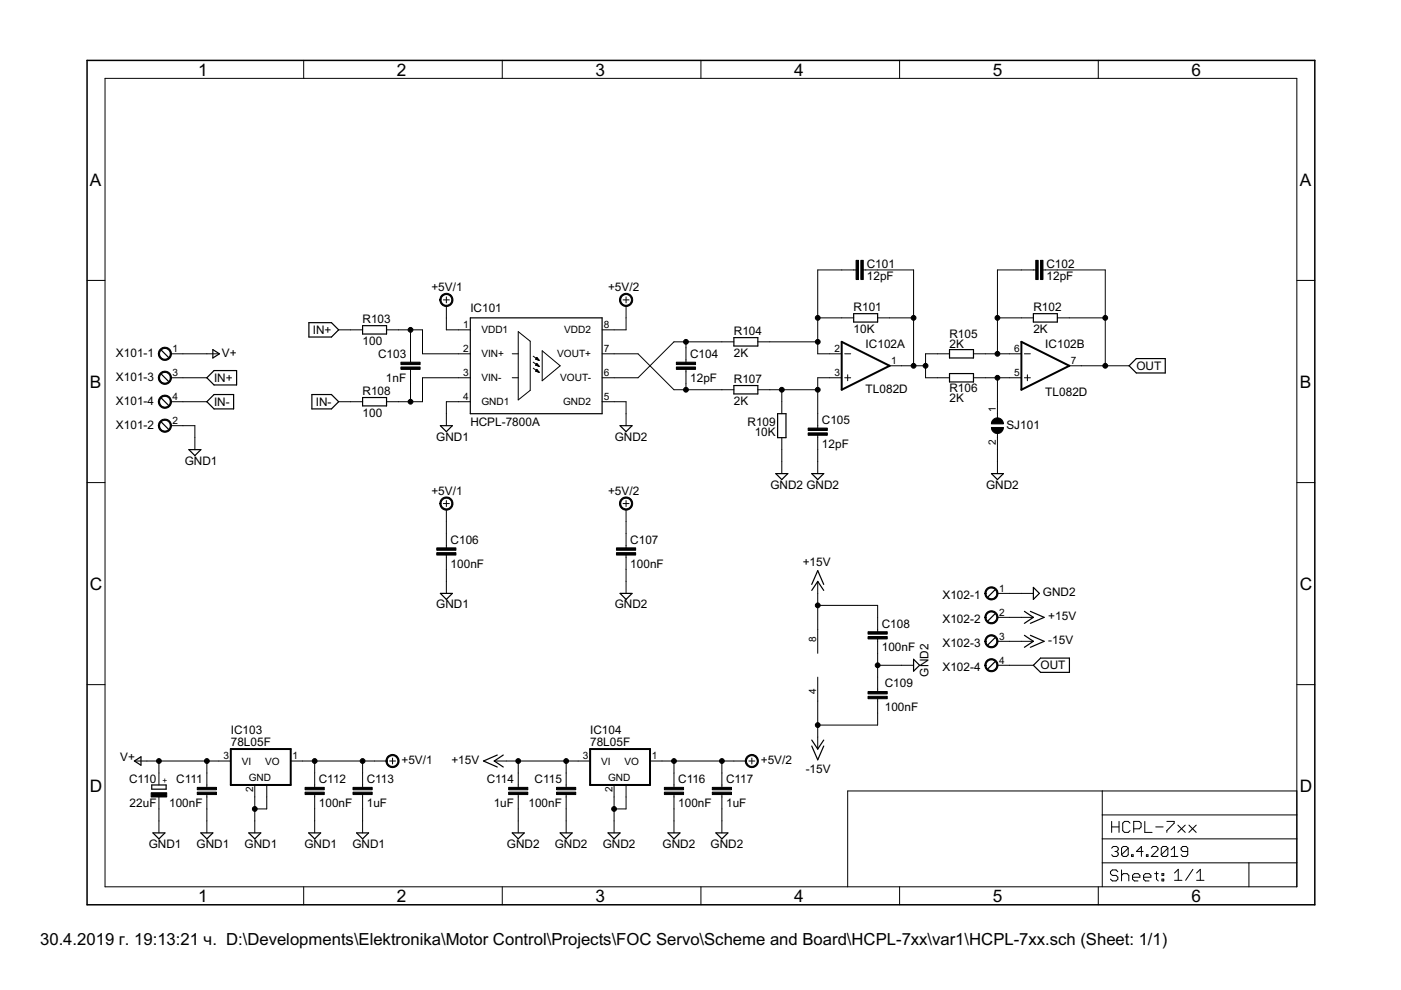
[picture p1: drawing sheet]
<svg xmlns="http://www.w3.org/2000/svg" width="297mm" height="210mm" viewBox="0 0 297 210" stroke-linecap="round" stroke-linejoin="round" font-family="sans-serif">
<g fill="#000" stroke="#000" stroke-width=".25">
<path d="M34.2 74.3l1.5 1.5zM34.2 79.3l1.5 1.6zM45.1 75.9l1.4-.9zM45.1 74.1v1.8zM45.4 78.6h4.8zM45.1 74.1l1.4 .9zM50.2 78.6v3zM65.5 68.4v3.1zM65.5 71.5h4.8zM65.5 68.4h4.8zM71.8 69.9l-1.5 1.6zM70.3 68.4l1.5 1.5z"/>
<path d="M76.9 70.8h5.1zM76.9 69v1.8zM76.9 69h5.1zM82 69v1.8zM99.7 67.4h28zM127.7 67.4v20.3zM155.6 73.4h5.1zM155.6 71.6v1.8zM155.6 71.6h5.1zM160.7 71.6v1.8zM181 68.3h5.1zM181 66.5v1.8z"/>
<path d="M181 66.5h5.1zM186.1 66.5v1.8zM201.3 75.9h5.1zM201.3 74.1v1.8zM201.3 74.1h5.1zM206.4 74.1v1.8zM201.3 79.2h5.1zM219.1 68.3h5.1zM219.1 66.5v1.8zM219.1 66.5h5.1zM224.2 66.5v1.8zM239.4 77.6l1.5-1.6z"/>
<path d="M239.4 77.6l1.5 1.5zM240.9 76h6.2zM240.9 79.1h6.2zM247.1 76v3.1zM34.2 89.5l1.5 1.5zM34.2 84.4l1.5 1.5zM40 95.3h2.6zM40 95.3l1.3 1.3zM42.6 95.3l-1.3 1.3zM43.9 80.1l1.5-1.5zM43.9 80.1l1.5 1.5zM43.9 85.2l1.5-1.5z"/>
<path d="M43.9 85.2l1.5 1.5zM45.4 81.6h4.8zM45.4 83.7h4.1zM45.4 86.7h4.1zM49.5 83.7v3zM66.1 83.7v3zM66.1 86.7h4.2zM66.1 83.7h4.2zM71.8 85.2l-1.5 1.5zM70.3 83.7l1.5 1.5zM76.9 86.1h5.1zM76.9 84.3v1.8z"/>
<path d="M76.9 84.3h5.1zM82 84.3v1.8zM93.4 90.3h2.5zM93.4 90.3l1.2 1.2zM95.9 90.3l-1.3 1.2zM99.7 67.4v20.3zM99.7 87.7h28zM131.5 90.3h2.5zM131.5 90.3l1.2 1.2zM134 90.3l-1.3 1.2zM155.6 83.5h5.1zM155.6 81.7v1.8z"/>
<path d="M155.6 81.7h5.1zM160.7 81.7v1.8zM164.9 87.7v5.1zM166.6 87.7v5.1zM164.9 87.7h1.7zM164.9 92.8h1.7zM201.3 81h5.1zM201.3 79.2v1.8zM206.4 79.2v1.8zM164.5 100.4h2.5zM164.5 100.4l1.3 1.3zM167 100.4l-1.2 1.3z"/>
<path d="M172.1 100.4h2.5zM172.1 100.4l1.3 1.3zM174.6 100.4l-1.2 1.3zM210.2 100.4h2.5zM210.2 100.4l1.3 1.3zM212.7 100.4l-1.2 1.3zM93.4 125.8h2.5zM93.4 125.8l1.2 1.3zM95.9 125.8l-1.3 1.3zM131.5 125.8h2.5zM131.5 125.8l1.2 1.3zM134 125.8l-1.3 1.3z"/>
<path d="M173.4 123.3l-1.3 1.9zM173.4 121l-1.3 2.9zM173.4 123.3l1.2 1.9zM173.4 121l1.2 2.9zM193.7 139.8l1.3 1.3zM209.4 126.6l1.6-1.5zM209.4 131.7l1.6-1.6zM209.4 136.7l1.6-1.5zM217.2 132.2l1.9-1.3zM217.2 137.2l1.9-1.2zM218.5 132.2l2.9-1.3zM218.5 137.2l2.9-1.2z"/>
<path d="M217.2 129.6l1.9 1.3zM217.2 134.7l1.9 1.3zM219.1 124.5v2.6zM219.1 124.5l1.3 1.3zM220.4 125.8l-1.3 1.3zM220.6 139.5h6.1zM218.5 129.6l2.9 1.3zM218.5 134.7l2.9 1.3zM226.7 139.5v3.1zM172.1 156.9l1.3 1.9zM172.1 158.2l1.3 2.9zM174.6 156.9l-1.2 1.9z"/>
<path d="M193.7 139.8v2.5zM193.7 142.3l1.3-1.2zM209.4 141.8l1.6-1.5zM219.1 141.1l1.5-1.6zM219.1 141.1l1.5 1.5zM220.6 142.6h6.1zM28.5 161.4l1.4 .8zM28.5 161.4l1.4-.9zM29.9 160.5v1.7zM32.2 166.4v.9zM32.4 176.6h2.6zM32.4 176.6l1.3 1.3z"/>
<path d="M35 176.6l-1.3 1.3zM32.2 167.3h3zM35.2 166.4v.9zM32.2 166.4h3zM42.6 176.6h2.5zM42.6 176.6l1.3 1.3zM45.1 176.6l-1.2 1.3zM52.7 176.6h2.6zM52.7 176.6l1.3 1.3zM55.3 176.6l-1.3 1.3zM65.4 176.6h2.6zM65.4 176.6l1.3 1.3z"/>
<path d="M68 176.6l-1.3 1.3zM75.6 176.6h2.5zM75.6 176.6l1.3 1.3zM78.1 176.6l-1.2 1.3zM102.5 161.4l2.9 1.2zM104.8 161.4l1.9 1.2zM102.5 161.4l2.9-1.3zM104.8 161.4l1.9-1.3zM108.6 176.6h2.5zM108.6 176.6l1.3 1.3zM111.1 176.6l-1.2 1.3zM118.8 176.6h2.5z"/>
<path d="M118.8 176.6l1.2 1.3zM121.3 176.6l-1.3 1.3zM128.9 176.6h2.6zM128.9 176.6l1.3 1.3zM131.5 176.6l-1.3 1.3zM141.6 176.6h2.6zM141.6 176.6l1.3 1.3zM144.2 176.6l-1.3 1.3zM151.8 176.6h2.5zM151.8 176.6l1.3 1.3zM154.3 176.6l-1.2 1.3zM174.6 158.2l-1.2 2.9z"/>
</g>
<g fill="#000" stroke="#000" stroke-width=".21">
<path d="M22.3 16.6v171.4zM64.4 12.8v3.8zM106.5 12.8v3.8zM148.6 12.8v3.8zM190.7 12.8v3.8zM232.9 12.8v3.8zM22.3 16.6h252.7zM18.5 59.5h3.8zM173.4 57.2h5.1zM178.5 57.2h2.5zM181 57.2h.5zM183 57.2h.5z"/>
<path d="M183.5 57.2h2.6zM186.1 57.2h7.6zM193.7 57.2v10.2zM211.5 57.2v10.2zM216.6 57.2h2.5zM211.5 57.2h5.1zM219.1 57.2h.5zM221.1 57.2h.5zM221.6 57.2h2.6zM224.2 57.2h10.1zM234.3 57.2v10.2zM275 59.5h3.8z"/>
<path d="M36.2 75h2.6zM43.9 75h2.5zM38.8 75h5.1zM71.8 69.9h2.5zM74.3 69.9h2.6zM82 69.9h2.5zM84.5 69.9h2.5zM87 73.7v2.6zM87 76.3v.5zM87 78.3v.5zM87 69.9v3.8zM89.6 69.9v5.1z"/>
<path d="M87 69.9h2.6zM94 63.6h1.3zM94.6 64.9v2.5zM94.6 62.9v1.3zM94.6 67.4v2.5zM97.2 69.9h2.5zM97.2 75h2.5zM94.6 69.9h2.6zM89.6 75h7.6zM108.6 75h1.3zM109.9 70.3v14.5zM109.9 70.3l2.5 2z"/>
<path d="M113.1 75.5l1.2 .9zM113.1 76.8l1.2 .9zM113.1 78.1l1.2 .9zM113.6 76.2l.7 .2zM113.6 77.4l.7 .3zM113.6 78.7l.7 .3zM113.6 77.4h.5zM113.6 76.1h.5zM113.6 78.6h.4zM113.7 77.3h.3zM113.7 78.7h.5zM113.7 76.2h.5z"/>
<path d="M113.7 76h.3zM113.7 78.5h.3zM113.7 77.2h.2zM113.8 75.8l-.2 .4zM113.8 77l-.2 .4zM113.8 78.3l-.2 .4zM113.9 77.5h.3zM114 78.8h.3zM114 76.3h.3zM113.8 75.8l.5 .6zM113.8 77l.5 .7zM113.8 78.3l.5 .7z"/>
<path d="M115 74.4l3.8 3.2zM115 80.7l3.8-3.1zM127.7 75h2.5zM127.7 69.9h2.5zM130.2 75h5.1zM130.2 69.9h2.5zM132.1 63.6h1.3zM132.7 64.9v2.5zM132.7 62.9v1.3zM132.7 67.4v2.5zM135.3 75l7.6 7.6zM142.9 72.5l-7.6 7.6z"/>
<path d="M145.4 73.7v2.6zM145.4 76.3v.5zM145.4 78.3v.5zM142.9 72.5h2.5zM145.4 72.5v1.2zM153.1 72.5h2.5zM145.4 72.5h7.7zM160.7 72.5h2.5zM163.2 72.5h10.2zM173.4 72.5v2.5zM173.4 75h2.5zM173.4 67.4v5.1z"/>
<path d="M173.4 57.2v10.2zM175.9 75h2.6zM178.5 67.4h2.5zM173.4 67.4h5.1zM179.1 75h1.3zM186.1 67.4h2.5zM188.6 67.4h5.1zM188.6 77.6h2.6zM193.7 67.4v10.2zM191.2 77.6h2.5zM193.7 77.6h2.5zM196.2 75v2.6z"/>
<path d="M196.2 77.6v2.5zM198.8 75h2.5zM196.2 75h2.6zM206.4 75h2.5zM208.9 75h2.6zM211.5 75h2.5zM211.5 67.4v7.6zM214 75h2.6zM216.6 67.4h2.5zM211.5 67.4h5.1zM217.2 75h1.3zM224.2 67.4h2.5z"/>
<path d="M226.7 67.4h7.6zM226.7 77.6h2.6zM229.3 77.6h5zM234.3 67.4v10.2zM234.3 77.6h5.1zM36.2 90.3h2.6zM36.2 80.1h2.6zM36.2 85.2h2.6zM38.8 85.2h5.1zM41.3 92.8v2.5zM41.3 90.3v2.5zM38.8 90.3h2.5z"/>
<path d="M38.8 80.1h5.1zM71.8 85.2h2.5zM74.3 85.2h2.6zM82 85.2h2.5zM84.5 85.2h2.5zM87 78.8v2.6zM87 81.4v3.8zM89.6 80.1v5.1zM87 85.2h2.6zM94.6 87.7v2.6zM94.6 85.2v2.5zM97.2 85.2h2.5z"/>
<path d="M97.2 80.1h2.5zM94.6 85.2h2.6zM89.6 80.1h7.6zM108.6 80.1h1.3zM109.9 84.8l2.5-2zM112.4 72.3v10.5zM115 74.4v6.3zM127.7 80.1h2.5zM127.7 85.2h2.5zM130.2 85.2h2.5zM132.7 87.7v2.6zM132.7 85.2v2.5z"/>
<path d="M130.2 80.1h5.1zM142.9 82.6h2.5zM145.4 78.8v2.6zM145.4 82.6h7.7zM145.4 81.4v1.2zM153.1 82.6h2.5zM160.7 82.6h2.5zM163.2 82.6h2.6zM165.8 85.2v2.5zM165.8 92.8v2.5zM165.8 97.9v2.5zM165.8 82.6h7.6z"/>
<path d="M165.8 82.6v2.6zM165.8 95.3v2.6zM173.4 92.8v2.5zM173.4 87.7v2.6zM173.4 92.3v.5zM173.4 90.3v.5zM173.4 97.9v2.5zM173.4 80.1v2.5zM173.4 80.1h2.5zM173.4 82.6v5.1zM173.4 95.3v2.6zM175.9 80.1h2.6z"/>
<path d="M179.1 80.1h1.3zM179.7 79.5v1.2zM196.2 80.1h2.6zM198.8 80.1h2.5zM206.4 80.1h2.5zM208.9 80.1h2.6zM211.5 97.9v2.5zM211.5 92.8v2.5zM211.5 85.2v2.5zM211.5 91.9v.9zM211.5 87.7v.9zM211.5 95.3v2.6z"/>
<path d="M211.5 80.1h2.5zM211.5 80.1v5.1zM214 80.1h2.6zM217.2 80.1h1.3zM217.8 79.5v1.2zM18.5 102.3h3.8zM94 106.8h1.3zM94.6 113.1v2.6zM94.6 115.7v.5zM94.6 117.7v.5zM94.6 108v2.6zM94.6 106.1v1.3z"/>
<path d="M94.6 110.6v2.5zM132.1 106.8h1.3zM132.7 113.1v2.6zM132.7 115.7v.5zM132.7 117.7v.5zM132.7 108v2.6zM132.7 106.1v1.3zM132.7 110.6v2.5zM275 102.3h3.8zM94.6 118.2v2.5zM94.6 123.3v2.5zM94.6 120.7v2.6z"/>
<path d="M132.7 118.2v2.5zM132.7 123.3v2.5zM132.7 120.7v2.6zM173.4 133.4v5.1zM173.4 123.3v2.5zM173.4 125.8v2.6zM173.4 128.4v5zM186.1 130.9v2.5zM186.1 136v2.5zM186.1 133.4v.5zM186.1 135.5v.5zM186.1 128.4v2.5z"/>
<path d="M173.4 128.4h12.7zM186.1 138.5v2.6zM211.5 125.8h2.5zM211.5 130.9h2.5zM211.5 136h2.5zM216.6 130.9h2.5zM216.6 136h2.5zM216.6 125.8h2.5zM214 130.9h2.6zM214 136h2.6zM214 125.8h2.6zM18.5 145.2h3.8z"/>
<path d="M173.4 143.6v5.1zM173.4 156.3v2.5zM173.4 148.7v5zM173.4 153.7v2.6zM186.1 143.6v2.5zM186.1 148.7v2.5zM186.1 146.1v.5zM186.1 148.1v.6zM186.1 151.2v2.5zM173.4 153.7h12.7zM186.1 141.1v2.5zM186.1 141.1h5.1z"/>
<path d="M191.2 141.1h2.5zM211.5 141.1h2.5zM214 141.1h5.1zM275 145.2h3.8zM28.6 161.4h2.6zM31.2 161.4h2.5zM33.7 169v2.5zM33.7 163.9v2.5zM33.7 174.1v2.5zM33.7 161.4h10.2zM33.7 161.4v2.5zM33.7 171.5v2.6z"/>
<path d="M43.9 163.9v2.5zM43.9 169v2.5zM43.9 166.4v.5zM43.9 168.5v.5zM43.9 174.1v2.5zM43.9 161.4v2.5zM43.9 171.5v2.6zM46.4 161.4h2.5zM43.9 161.4h2.5zM54 166.4v2.6zM54 174.1v2.5zM54 169v2.5z"/>
<path d="M54 171.5h2.6zM54 171.5v2.6zM56.6 166.4v2.6zM56.6 169v2.5zM61.6 161.4h2.6zM64.2 161.4h2.5zM66.7 163.9v2.5zM66.7 169v2.5zM66.7 166.4v.5zM66.7 168.5v.5zM66.7 174.1v2.5zM66.7 161.4v2.5z"/>
<path d="M66.7 161.4h10.2zM66.7 171.5v2.6zM76.9 163.9v2.5zM76.9 169v2.5zM76.9 166.4v.5zM76.9 168.5v.5zM76.9 174.1v2.5zM76.9 161.4h2.5zM76.9 161.4v2.5zM76.9 171.5v2.6zM79.4 161.4h2.6zM82.6 161.4h1.3z"/>
<path d="M83.2 160.7v1.3zM104.8 161.4h2.5zM107.3 161.4h2.6zM109.9 163.9v2.5zM109.9 169v2.5zM109.9 166.4v.5zM109.9 168.5v.5zM109.9 174.1v2.5zM109.9 161.4h10.1zM109.9 161.4v2.5zM109.9 171.5v2.6zM120 163.9v2.5z"/>
<path d="M120 169v2.5zM120 166.4v.5zM120 168.5v.5zM120 174.1v2.5zM120 161.4v2.5zM120 171.5v2.6zM122.6 161.4h2.5zM120 161.4h2.6zM130.2 166.4v2.6zM130.2 174.1v2.5zM130.2 169v2.5zM130.2 171.5h2.5z"/>
<path d="M130.2 171.5v2.6zM132.7 166.4v2.6zM132.7 169v2.5zM137.8 161.4h2.6zM140.4 161.4h2.5zM142.9 163.9v2.5zM142.9 169v2.5zM142.9 166.4v.5zM142.9 168.5v.5zM142.9 174.1v2.5zM142.9 161.4v2.5zM142.9 161.4h10.2z"/>
<path d="M142.9 171.5v2.6zM153.1 163.9v2.5zM153.1 169v2.5zM153.1 166.4v.5zM153.1 168.5v.5zM153.1 174.1v2.5zM153.1 161.4h2.5zM153.1 161.4v2.5zM153.1 171.5v2.6zM155.6 161.4h2.5zM158.8 161.4h1.2zM159.4 160.7v1.3z"/>
<path d="M179.7 167.7h54zM233.7 167.7h41.3zM233.7 177.9h41.3zM233.7 172.8v5.1zM233.7 172.8h41.3zM233.7 167.7v5.1zM235.7 174.2v2.3zM235.7 175.3h1.6zM236 179.5l-.3 .3zM236 179.5h.7zM236.7 179.5l.4 .3zM237.1 179.8v.4z"/>
<path d="M237.3 174.2v2.3zM238.1 179.5l-.3 .3zM238 174.5v1.6zM238 176.1l.4 .4zM238.1 179.5h.7zM238 174.5l.4-.3zM238.4 176.5h.8zM238.8 179.5l.4 .3zM238.4 174.2h.8zM239.2 176.5l.4-.4zM239.2 179.8v1.4zM239.2 174.2l.4 .3z"/>
<path d="M240.4 174.2v2.3zM240.4 174.2h1.1zM241.5 174.2l.4 .3zM240.4 175.7h1.1zM241.9 174.5v.8zM241.9 175.3l-.4 .4zM242 179.5l-1.1 1zM242.7 174.2v2.3zM242.7 176.5h1.6zM244.5 179.5l-.4 .3zM245 175.3h1.6zM244.5 179.5h.7z"/>
<path d="M245.2 179.5l.3 .3zM246.5 179.5l-.3 .3zM246.5 179.5h.8zM247.3 179.5l.3 .3zM247.4 174.2h1.5zM247.4 176.1v.4zM247.6 179.8v1.4zM248.9 174.2v.3zM248.9 174.5l-1.5 1.6zM249 179.5v2.1zM249.7 174.9l1.6 1.6zM249.7 176.5l1.6-1.6z"/>
<path d="M250.4 179.8v.4zM250.8 179.5l-.4 .3zM250.8 179.5h.7zM251.5 179.5l.3 .3zM252.1 174.9l1.5 1.6zM252.1 176.5l1.5-1.6zM275 172.8v5.1zM275 167.7v5.1zM22.3 188h252.7zM64.4 188v3.8zM106.5 188v3.8zM148.6 188v3.8z"/>
<path d="M179.7 167.7v20.3zM190.7 188v3.8zM232.9 188v3.8zM233.7 182.9v5.1zM233.7 177.9v5zM235.4 184.8v.4zM235.4 185.2l.4 .4zM235.4 184.8l.4-.4zM235.8 185.6h.8zM235.4 186.4l.4 .4zM235.7 181.2l.3 .4zM235.8 184.4h.8z"/>
<path d="M236.6 185.6l.4 .4zM235.8 186.8h.8zM236.4 180.5h.3zM236.7 180.5l.4 .4zM236 181.6h.7zM236.6 184.4l.4 .4zM237 186v.4zM237 186.4l-.4 .4zM237.1 180.2l-.4 .3zM237.1 180.9v.3zM237.1 181.2l-.4 .4zM237.8 179.8v1.4z"/>
<path d="M237.8 181.2l1.4-1.4zM237.8 184.4v2.4zM237.8 185.6l.4-.4zM237.8 181.2l.3 .4zM238.2 185.2h.8zM238.1 181.6h.7zM239 185.2l.3 .4zM239.2 181.2l-.4 .4zM239.3 185.6v1.2zM239.9 181.2v.4zM239.9 181.2h.3zM240.1 185.6v.8z"/>
<path d="M240.1 185.6l.4-.4zM240.2 181.2v.4zM239.9 181.6h.3zM240.1 186.4l.4 .4zM240.5 185.2h.8zM240.9 180.5h1.5zM240.5 186.8h.8zM241.3 185.2l.4 .4zM241.7 185.6v.4zM240.1 186h1.6zM242 179.5v2.1zM242.5 185.6v.8z"/>
<path d="M242.5 185.6l.3-.4zM242.5 186.4l.3 .4zM242.8 185.2h.8zM243.1 181.2v.4zM243.1 181.2h.3zM243.4 181.2v.4zM243.1 181.6h.3zM242.8 186.8h.8zM243.6 185.2l.4 .4zM244 185.6v.4zM242.5 186h1.5zM244.1 181.6l1.4-1.4z"/>
<path d="M244.8 185.2h.8zM245.2 184.8v1.6zM245.2 186.4l.4 .4zM244.1 181.6h1.4zM245.5 179.8v.4zM246.2 179.8v1.4zM246.2 181.2l1.4-1.4zM246.4 185.2h.3zM246.4 185.2v.4zM246.4 186.4h.3zM246.4 186.4v.4zM246.2 181.2l.3 .4z"/>
<path d="M246.7 185.2v.4zM246.4 185.6h.3zM246.7 186.4v.4zM246.4 186.8h.3zM246.5 181.6h.8zM247.6 181.2l-.3 .4zM248.3 180.2l.7-.7zM248.3 181.6h1.4zM249 185.1l.8-.8zM249 186.6h1.6zM249.8 184.3v2.3zM250.4 181.2l.4 .4z"/>
<path d="M250.4 180.2l.4 .3zM250.8 181.6h.7zM250.8 180.5h1zM252.9 184.3l-1.5 2.3zM251.8 181.2l-.3 .4zM251.8 179.8v1.4zM253.7 185.1l.8-.8zM253.7 186.6h1.6zM254.5 184.3v2.3zM264.8 182.9v5.1zM264.8 182.9h10.2zM233.7 182.9h31.1z"/>
<path d="M275 182.9v5.1zM275 177.9v5zM275 16.6v171.4z"/>
<path d="M34 74.1a1.39 1.39 0 0 1 2.2 .2 1.39 1.39 0 0 1-.9 2.1 1.39 1.39 0 0 1-1.7-1.4h.2a1.14 1.14 0 0 1 1.6-1 1.14 1.14 0 0 1 .3 1.9 1.14 1.14 0 0 1-1.8-.6l-.1-.3h-.2z" fill-rule="evenodd"/>
<path d="M93.6 62.6a1.4 1.4 0 0 1 2.2 .3 1.4 1.4 0 0 1-.8 2 1.4 1.4 0 0 1-1.8-1.3h.3a1.15 1.15 0 0 1 1.6-1.1 1.15 1.15 0 0 1 .3 1.9 1.15 1.15 0 0 1-1.9-.5v-.3h-.3z" fill-rule="evenodd"/>
<path d="M131.7 62.6a1.4 1.4 0 0 1 2.2 .3 1.4 1.4 0 0 1-.8 2 1.4 1.4 0 0 1-1.8-1.3h.3a1.15 1.15 0 0 1 1.6-1.1 1.15 1.15 0 0 1 .3 1.9 1.15 1.15 0 0 1-1.9-.5v-.3h-.3z" fill-rule="evenodd"/>
<path d="M34 89.3a1.39 1.39 0 0 1 2.2 .2 1.39 1.39 0 0 1-.9 2.1 1.39 1.39 0 0 1-1.7-1.3h.2a1.14 1.14 0 0 1 1.6-1.1 1.14 1.14 0 0 1 .3 1.9 1.14 1.14 0 0 1-1.8-.6l-.1-.2h-.2z" fill-rule="evenodd"/>
<path d="M34 79.1a1.39 1.39 0 0 1 2.2 .3 1.39 1.39 0 0 1-.9 2 1.39 1.39 0 0 1-1.7-1.3h.2a1.14 1.14 0 0 1 1.6-1.1 1.14 1.14 0 0 1 .3 1.9 1.14 1.14 0 0 1-1.8-.5l-.1-.3h-.2z" fill-rule="evenodd"/>
<path d="M34 84.2a1.39 1.39 0 0 1 2.2 .3 1.39 1.39 0 0 1-.9 2 1.39 1.39 0 0 1-1.7-1.3h.2a1.14 1.14 0 0 1 1.6-1.1 1.14 1.14 0 0 1 .3 1.9 1.14 1.14 0 0 1-1.8-.6l-.1-.2h-.2z" fill-rule="evenodd"/>
<path d="M210.2 90.6h2.5a1.27 1.27 0 0 1-1.2 1.3 1.27 1.27 0 0 1-1.3-1.3z" fill-rule="evenodd"/>
<path d="M210.6 88.9a1.27 1.27 0 0 1 1.4-.2 1.27 1.27 0 0 1 .7 1.2h-2.5l.1-.5z" fill-rule="evenodd"/>
<path d="M93.6 105.8a1.4 1.4 0 0 1 2.2 .3 1.4 1.4 0 0 1-.8 2 1.4 1.4 0 0 1-1.8-1.3h.3a1.15 1.15 0 0 1 1.6-1.1 1.15 1.15 0 0 1 .3 1.9 1.15 1.15 0 0 1-1.9-.6v-.2h-.3z" fill-rule="evenodd"/>
<path d="M131.7 105.8a1.4 1.4 0 0 1 2.2 .3 1.4 1.4 0 0 1-.8 2 1.4 1.4 0 0 1-1.8-1.3h.3a1.15 1.15 0 0 1 1.6-1.1 1.15 1.15 0 0 1 .3 1.9 1.15 1.15 0 0 1-1.9-.6v-.2h-.3z" fill-rule="evenodd"/>
<path d="M209.2 124.8a1.4 1.4 0 0 1 2.2 .3 1.4 1.4 0 0 1-.8 2 1.4 1.4 0 0 1-1.8-1.3h.3a1.14 1.14 0 0 1 1.6-.9 1.14 1.14 0 0 1 .2 1.9 1.14 1.14 0 0 1-1.8-.7v-.3h-.3z" fill-rule="evenodd"/>
<path d="M209.2 129.9a1.4 1.4 0 0 1 2.2 .3 1.4 1.4 0 0 1-.8 2 1.4 1.4 0 0 1-1.8-1.3h.3a1.14 1.14 0 0 1 1.6-1 1.14 1.14 0 0 1 .2 2 1.14 1.14 0 0 1-1.8-.7v-.3h-.3z" fill-rule="evenodd"/>
<path d="M209.2 135a1.4 1.4 0 0 1 2.2 .2 1.4 1.4 0 0 1-.8 2.1 1.4 1.4 0 0 1-1.8-1.3h.3a1.14 1.14 0 0 1 1.6-1 1.14 1.14 0 0 1 .2 1.9 1.14 1.14 0 0 1-1.8-.7v-.2h-.3z" fill-rule="evenodd"/>
<path d="M209.2 140.1a1.4 1.4 0 0 1 2.2 .2 1.4 1.4 0 0 1-.8 2.1 1.4 1.4 0 0 1-1.8-1.3h.3a1.14 1.14 0 0 1 1.6-1 1.14 1.14 0 0 1 .2 1.9 1.14 1.14 0 0 1-1.8-.7v-.2h-.3z" fill-rule="evenodd"/>
<path d="M82.2 160.4a1.4 1.4 0 0 1 2.2 .2 1.4 1.4 0 0 1-.8 2.1 1.4 1.4 0 0 1-1.8-1.3h.3a1.14 1.14 0 0 1 1.7-1 1.14 1.14 0 0 1 .1 1.9 1.14 1.14 0 0 1-1.8-.7v-.2h-.3z" fill-rule="evenodd"/>
<path d="M158.4 160.4a1.4 1.4 0 0 1 2.2 .2 1.4 1.4 0 0 1-.8 2.1 1.4 1.4 0 0 1-1.8-1.3h.3a1.15 1.15 0 0 1 1.6-1.1 1.15 1.15 0 0 1 .3 1.9 1.15 1.15 0 0 1-1.9-.6v-.2h-.3z" fill-rule="evenodd"/>
<circle cx="87" cy="69.9" r=".51"/>
<circle cx="145.4" cy="72.5" r=".51"/>
<circle cx="173.4" cy="72.5" r=".51"/>
<circle cx="173.4" cy="67.4" r=".51"/>
<circle cx="193.7" cy="67.4" r=".51"/>
<circle cx="193.7" cy="77.6" r=".51"/>
<circle cx="196.2" cy="77.6" r=".51"/>
<circle cx="211.5" cy="75" r=".51"/>
<circle cx="211.5" cy="67.4" r=".51"/>
<circle cx="234.3" cy="67.4" r=".51"/>
<circle cx="234.3" cy="77.6" r=".51"/>
<circle cx="87" cy="85.2" r=".51"/>
<circle cx="145.4" cy="82.6" r=".51"/>
<circle cx="165.8" cy="82.6" r=".51"/>
<circle cx="173.4" cy="82.6" r=".51"/>
<circle cx="211.5" cy="80.1" r=".51"/>
<circle cx="173.4" cy="128.4" r=".51"/>
<circle cx="173.4" cy="153.7" r=".51"/>
<circle cx="186.1" cy="141.1" r=".51"/>
<circle cx="33.7" cy="161.4" r=".51"/>
<circle cx="43.9" cy="161.4" r=".51"/>
<circle cx="54" cy="171.5" r=".51"/>
<circle cx="66.7" cy="161.4" r=".51"/>
<circle cx="76.9" cy="161.4" r=".51"/>
<circle cx="109.9" cy="161.4" r=".51"/>
<circle cx="120" cy="161.4" r=".51"/>
<circle cx="130.2" cy="171.5" r=".51"/>
<circle cx="142.9" cy="161.4" r=".51"/>
<circle cx="153.1" cy="161.4" r=".51"/>
</g>
<path d="M18.5 12.8v179zM18.5 12.8h260.3zM18.5 191.8h260.3zM278.8 12.8v179z" fill="#000" stroke="#000" stroke-width=".32"/>
<g fill="#000" stroke="#000" stroke-width=".42">
<path d="M178.5 72.5l10.1 5.1zM178.5 82.6l10.1-5zM216.6 72.5l10.1 5.1zM216.6 82.6l10.1-5zM178.5 72.5v10.1zM216.6 72.5v10.1zM48.9 158.8v7.6zM48.9 158.8h12.7zM125.1 158.8v7.6zM125.1 158.8h12.7zM48.9 166.4h12.7zM61.6 158.8v7.6z"/>
<path d="M125.1 166.4h12.7zM137.8 158.8v7.6z"/>
</g>
<g fill="#000" stroke="#000" stroke-width=".21">
<path d="M181.5 55.2h.5v4.1h-.5zM182.5 55.2h.5v4.1h-.5zM219.6 55.2h.5v4.1h-.5zM220.6 55.2h.5v4.1h-.5zM85 77.8h4.1v.5h-4.1zM85 76.8h4.1v.5h-4.1zM143.4 77.8h4.1v.5h-4.1zM143.4 76.8h4.1v.5h-4.1zM171.3 90.8h4.1v.5h-4.1zM171.3 91.8h4.1v.5h-4.1zM92.6 117.2h4.1v.5h-4.1zM92.6 116.2h4.1v.5h-4.1z"/>
<path d="M130.7 117.2h4.1v.5h-4.1zM130.7 116.2h4.1v.5h-4.1zM184 135h4.1v.5h-4.1zM184 133.9h4.1v.6h-4.1zM184 147.6h4.1v.5h-4.1zM184 146.6h4.1v.5h-4.1zM32 168.1h3.3v.9h-3.3zM41.8 168h4.1v.5h-4.1zM41.8 166.9h4.1v.5h-4.1zM64.7 168h4v.5h-4zM64.7 166.9h4v.5h-4zM74.8 168h4.1v.5h-4.1z"/>
<path d="M74.8 166.9h4.1v.5h-4.1zM107.8 168h4.1v.5h-4.1zM107.8 166.9h4.1v.5h-4.1zM118 168h4.1v.5h-4.1zM118 166.9h4.1v.5h-4.1zM140.9 168h4v.5h-4zM140.9 166.9h4v.5h-4zM151 168h4.1v.5h-4.1zM151 166.9h4.1v.5h-4.1z"/>
</g>
<g font-size="4.1">
<text x="42" y="16">1</text>
<text x="84.1" y="16">2</text>
<text x="126.3" y="16">3</text>
<text x="168.4" y="16">4</text>
<text x="210.5" y="16">5</text>
<text x="252.6" y="16">6</text>
<text x="19.1" y="39.3">A</text>
<text x="275.6" y="39.3">A</text>
<text x="19.1" y="82.2">B</text>
<text x="275.6" y="82.2">B</text>
<text x="19.1" y="125">C</text>
<text x="275.6" y="125">C</text>
<text x="19.1" y="167.9">D</text>
<text x="275.6" y="167.9">D</text>
<text x="42" y="191.2">1</text>
<text x="84.1" y="191.2">2</text>
<text x="126.3" y="191.2">3</text>
<text x="168.4" y="191.2">4</text>
<text x="210.5" y="191.2">5</text>
<text x="252.6" y="191.2">6</text>
</g>
<text font-size="4" x="8.5" y="200.4">30.4.2019 г. 19:13:21 ч. D:\Developments\Elektronika\Motor Control\Projects\FOC Servo\Scheme and Board\HCPL-7xx\var1\HCPL-7xx.sch (Sheet: 1/1)</text>
<g font-size="2.8">
<text x="183.8" y="59.4">12pF</text>
<text x="183.8" y="56.9">C101</text>
<text x="221.9" y="59.4">12pF</text>
<text x="221.9" y="56.9">C102</text>
<text x="91.5" y="61.7">+5V/1</text>
<text x="128.9" y="61.7">+5V/2</text>
<text x="181" y="65.9">R101</text>
<text x="219.1" y="65.9">R102</text>
<text x="66.3" y="70.8">IN+</text>
<text x="76.9" y="68.4">R103</text>
<text x="99.7" y="66.1">IC101</text>
<text x="155.6" y="71">R104</text>
<text x="181" y="70.7">10K</text>
<text x="201.3" y="71.6">R105</text>
<text x="219.1" y="70.7">2K</text>
<text x="24.6" y="75.7">X101-1</text>
<text x="47" y="75.7">V+</text>
<text x="76.9" y="73.2">100</text>
<text x="80.1" y="75.9">C103</text>
<text x="146.3" y="75.9">C104</text>
<text x="155.6" y="75.8">2K</text>
<text x="183.5" y="73.7">IC102A</text>
<text x="201.3" y="73.9">2K</text>
<text x="221.6" y="73.7">IC102B</text>
<text x="24.6" y="80.7">X101-3</text>
<text x="45.4" y="81">IN+</text>
<text x="76.9" y="83.7">R108</text>
<text x="81.8" y="81">1nF</text>
<text x="146.3" y="81">12pF</text>
<text x="155.6" y="81.1">R107</text>
<text x="183.5" y="83.3">TL082D</text>
<text x="201.3" y="83">R106</text>
<text x="221.6" y="83.9">TL082D</text>
<text x="240.9" y="78.4">OUT</text>
<text x="24.6" y="85.8">X101-4</text>
<text x="45.4" y="86.1">IN-</text>
<text x="66.9" y="86.1">IN-</text>
<text x="76.9" y="88.5">100</text>
<text x="155.6" y="85.9">2K</text>
<text x="174.3" y="89.9">C105</text>
<text x="201.3" y="85.3">2K</text>
<text x="24.6" y="90.9">X101-2</text>
<text x="92.5" y="93.4">GND1</text>
<text x="99.7" y="90.3">HCPL-7800A</text>
<text x="130.3" y="93.4">GND2</text>
<text x="158.5" y="90.4">R109</text>
<text x="160" y="92.5">10K</text>
<text x="174.3" y="95">12pF</text>
<text x="213.4" y="90.9">SJ101</text>
<text x="39.2" y="98.5">GND1</text>
<text x="91.5" y="104.9">+5V/1</text>
<text x="128.9" y="104.9">+5V/2</text>
<text x="163.3" y="103.6">GND2 GND2</text>
<text x="209.1" y="103.6">GND2</text>
<text x="95.5" y="115.3">C106</text>
<text x="133.6" y="115.3">C107</text>
<text x="95.5" y="120.3">100nF</text>
<text x="133.6" y="120.3">100nF</text>
<text x="170.2" y="120.1">+15V</text>
<text x="92.5" y="129">GND1</text>
<text x="130.3" y="129">GND2</text>
<text x="199.8" y="127">X102-1</text>
<text x="221.1" y="126.4">GND2</text>
<text x="222.3" y="131.5">+15V</text>
<text x="187" y="133">C108</text>
<text x="199.8" y="132">X102-2</text>
<text x="199.8" y="137.1">X102-3</text>
<text x="222.3" y="136.6">-15V</text>
<text x="187" y="138.1">100nF</text>
<text x="196.9" y="143.5" transform="rotate(-90 196.9 143.5)">GND2</text>
<text x="199.8" y="142.2">X102-4</text>
<text x="220.6" y="141.9">OUT</text>
<text x="187.6" y="145.7">C109</text>
<text x="48.9" y="155.6">IC103</text>
<text x="125.1" y="155.6">IC104</text>
<text x="187.6" y="150.8">100nF</text>
<text x="25.5" y="161.4">V+</text>
<text x="48.9" y="158.2">78L05F</text>
<text x="85.1" y="162">+5V/1</text>
<text x="95.7" y="162">+15V</text>
<text x="125.1" y="158.2">78L05F</text>
<text x="161.3" y="162">+5V/2</text>
<text x="27.4" y="166">C110</text>
<text x="37.4" y="166.1">C111</text>
<text x="67.6" y="166.1">C112</text>
<text x="77.8" y="166.1">C113</text>
<text x="103.2" y="166.1">C114</text>
<text x="113.4" y="166.1">C115</text>
<text x="143.8" y="166.1">C116</text>
<text x="153.9" y="166.1">C117</text>
<text x="170.8" y="163.9">-15V</text>
<text x="27.5" y="171">22uF</text>
<text x="35.9" y="171.1">100nF</text>
<text x="67.6" y="171.1">100nF</text>
<text x="77.8" y="171.1">1uF</text>
<text x="104.7" y="171.1">1uF</text>
<text x="112" y="171.1">100nF</text>
<text x="143.8" y="171.1">100nF</text>
<text x="153.9" y="171.1">1uF</text>
<text x="31.5" y="179.8">GND1</text>
<text x="41.7" y="179.8">GND1</text>
<text x="51.9" y="179.8">GND1</text>
<text x="64.6" y="179.8">GND1</text>
<text x="74.7" y="179.8">GND1</text>
<text x="107.5" y="179.8">GND2</text>
<text x="117.6" y="179.8">GND2</text>
<text x="127.8" y="179.8">GND2</text>
<text x="140.5" y="179.8">GND2</text>
<text x="150.6" y="179.8">GND2</text>
</g>
<g font-size="2.4">
<text x="98.2" y="69.6">1</text>
<text x="102.1" y="70.7">VDD1</text>
<text x="119.6" y="70.7">VDD2</text>
<text x="128" y="69.6">8</text>
<text x="36.6" y="74.7">1</text>
<text x="98.2" y="74.7">2</text>
<text x="102.1" y="75.8">VIN+</text>
<text x="118.1" y="75.8">VOUT+</text>
<text x="128" y="74.7">7</text>
<text x="176.9" y="74.7">2</text>
<text x="189" y="77.2">1</text>
<text x="215" y="74.7">6</text>
<text x="227.1" y="77.2">7</text>
<text x="36.6" y="79.7">3</text>
<text x="98.2" y="79.7">3</text>
<text x="102.1" y="80.9">VIN-</text>
<text x="118.8" y="80.9">VOUT-</text>
<text x="128" y="79.7">6</text>
<text x="176.9" y="79.7">3</text>
<text x="215" y="79.7">5</text>
<text x="36.6" y="89.9">2</text>
<text x="36.6" y="84.8">4</text>
<text x="98.2" y="84.8">4</text>
<text x="102.1" y="85.9">GND1</text>
<text x="119.4" y="85.9">GND2</text>
<text x="128" y="84.8">5</text>
<text x="211.1" y="87.4" transform="rotate(-90 211.1 87.4)">1</text>
<text x="211.1" y="94.3" transform="rotate(-90 211.1 94.3)">2</text>
<text x="211.8" y="125.5">1</text>
<text x="211.8" y="130.5">2</text>
<text x="173" y="136.2" transform="rotate(-90 173 136.2)">8</text>
<text x="211.8" y="135.6">3</text>
<text x="211.8" y="140.7">4</text>
<text x="173" y="147.1" transform="rotate(-90 173 147.1)">4</text>
<text x="47.4" y="161">3</text>
<text x="62" y="161">1</text>
<text x="123.6" y="161">3</text>
<text x="138.2" y="161">1</text>
<text x="51.3" y="162.1">VI</text>
<text x="52.7" y="165.7">GND</text>
<text x="53.7" y="168" transform="rotate(-90 53.7 168)">2</text>
<text x="56.2" y="162.1">VO</text>
<text x="127.5" y="162.1">VI</text>
<text x="128.9" y="165.7">GND</text>
<text x="129.8" y="168" transform="rotate(-90 129.8 168)">2</text>
<text x="132.4" y="162.1">VO</text>
</g>
<text font-size="2" x="35.5" y="166" transform="rotate(-90 35.5 166)">+</text>
</svg>
